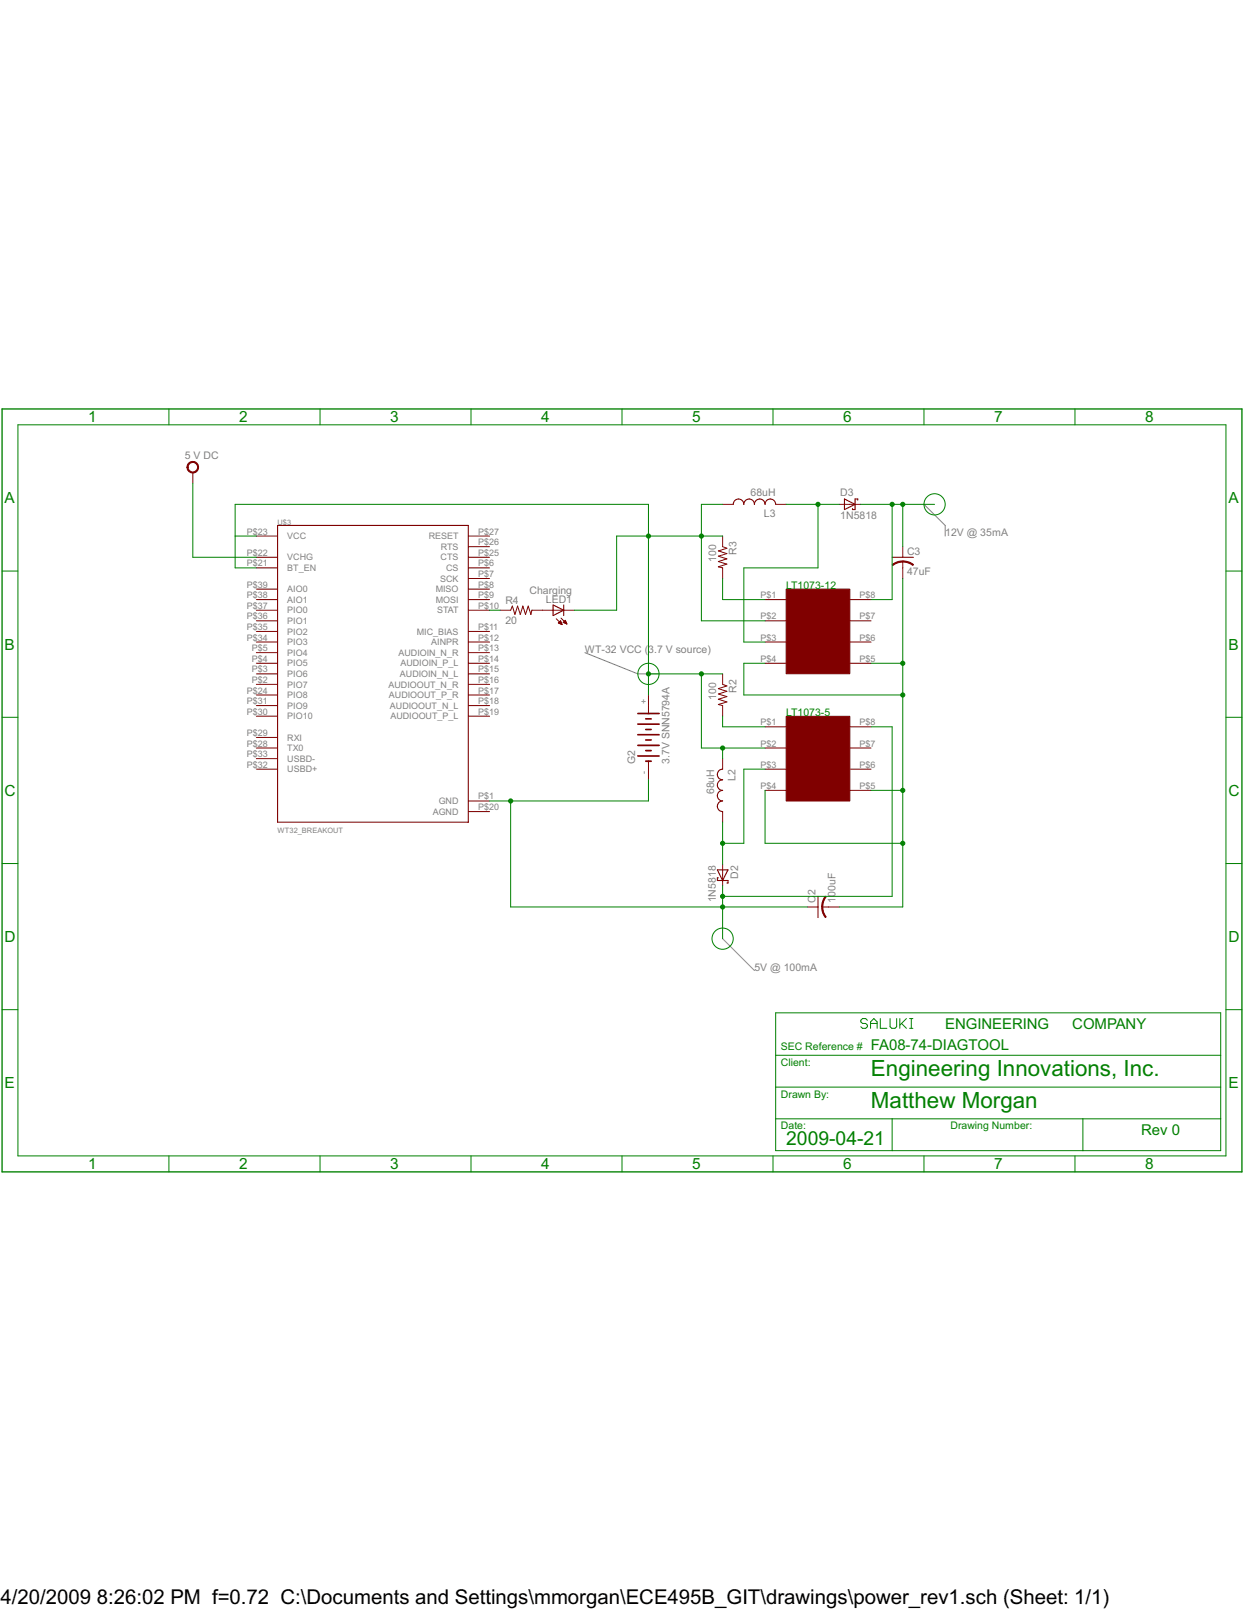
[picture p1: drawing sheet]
<svg xmlns="http://www.w3.org/2000/svg" width="216mm" height="279mm" viewBox="0 0 216 279" stroke-linecap="round" stroke-linejoin="round" font-family="sans-serif">
<g fill="#808080" stroke="#808080" stroke-width=".17">
<path d="M125.4 162.9l5.5 5.5z"/>
<path d="M110.7 116.9h3.7z"/>
<path d="M101.5 113.3l9.2 3.6z"/>
<path d="M164 91.2v1.8z"/>
<path d="M160.4 87.5l3.6 3.7z"/>
</g>
<g fill="#800000" stroke="#800000" stroke-width=".17">
<path d="M136.4 124.3h11.1v14.7h-11.1z"/>
<path d="M136.4 102.2h11.1v14.7h-11.1z"/>
</g>
<g fill="#800000" stroke="#800000" stroke-width=".17">
<path d="M132.8 126.1h3.7z"/>
<path d="M132.8 129.8h3.7z"/>
<path d="M132.8 133.5h3.7z"/>
<path d="M132.8 137.2h3.7z"/>
<path d="M147.5 126.1h3.7z"/>
<path d="M147.5 129.8h3.7z"/>
<path d="M147.5 133.5h3.7z"/>
<path d="M147.5 137.2h3.7z"/>
<path d="M112.5 132.1v1.4z"/>
<path d="M112.5 122.4v1.4z"/>
<path d="M112.5 120.6v1.8z"/>
<path d="M112.5 133.5v1.8z"/>
<path d="M125.4 131.7v1.8z"/>
<path d="M125.4 140.8v1.9z"/>
<path d="M125.4 150v1.9z"/>
<path d="M125.4 151.9v1.8z"/>
<path d="M142.7 157.4h1.1z"/>
<path d="M140.1 157.4h1.9z"/>
<path d="M143.8 157.4h1.8z"/>
<path d="M125.4 122.4v1.9z"/>
<path d="M125.4 116.9v1.9z"/>
<path d="M125.4 118.8l.8 .2z"/>
<path d="M124.7 119.5l1.5-.5z"/>
<path d="M124.7 119.5l1.5 .5z"/>
<path d="M124.7 120.4l1.5-.4z"/>
<path d="M124.7 120.4l1.5 .5z"/>
<path d="M124.7 121.3l1.5-.4z"/>
<path d="M124.7 121.3l1.5 .5z"/>
<path d="M124.7 122.3l1.5-.5z"/>
<path d="M124.7 122.3l.7 .1z"/>
<path d="M44.5 93h3.7z"/>
<path d="M44.5 96.7h3.7z"/>
<path d="M44.5 102.2h3.7z"/>
<path d="M44.5 104.1h3.7z"/>
<path d="M44.5 98.6h3.7z"/>
<path d="M44.5 105.9h3.7z"/>
<path d="M44.5 107.7h3.7z"/>
<path d="M44.5 109.6h3.7z"/>
<path d="M44.5 111.4h3.7z"/>
<path d="M44.5 113.3h3.7z"/>
<path d="M44.5 115.1h3.7z"/>
<path d="M44.5 116.9h3.7z"/>
<path d="M44.5 118.8h3.7z"/>
<path d="M44.5 120.6h3.7z"/>
<path d="M44.5 122.4h3.7z"/>
<path d="M44.5 124.3h3.7z"/>
<path d="M44.5 131.7h3.7z"/>
<path d="M44.5 133.5h3.7z"/>
<path d="M44.5 128h3.7z"/>
<path d="M44.5 129.8h3.7z"/>
<path d="M81.3 93h3.7z"/>
<path d="M81.3 94.9h3.7z"/>
<path d="M81.3 96.7h3.7z"/>
<path d="M81.3 98.6h3.7z"/>
<path d="M81.3 102.2h3.7z"/>
<path d="M81.3 100.4h3.7z"/>
<path d="M81.3 104.1h3.7z"/>
<path d="M81.3 105.9h3.7z"/>
<path d="M81.3 109.6h3.7z"/>
<path d="M81.3 111.4h3.7z"/>
<path d="M81.3 113.3h3.7z"/>
<path d="M81.3 115.1h3.7z"/>
<path d="M81.3 116.9h3.7z"/>
<path d="M81.3 118.8h3.7z"/>
<path d="M81.3 120.6h3.7z"/>
<path d="M81.3 122.4h3.7z"/>
<path d="M81.3 124.3h3.7z"/>
<path d="M81.3 139h3.7z"/>
<path d="M81.3 140.8h3.7z"/>
<path d="M33.5 82v1.8z"/>
<path d="M132.8 104.1h3.7z"/>
<path d="M132.8 107.7h3.7z"/>
<path d="M132.8 111.4h3.7z"/>
<path d="M132.8 115.1h3.7z"/>
<path d="M147.5 104.1h3.7z"/>
<path d="M147.5 107.7h3.7z"/>
<path d="M147.5 111.4h3.7z"/>
<path d="M147.5 115.1h3.7z"/>
<path d="M125.4 98.6v1.8z"/>
<path d="M125.4 93v1.9z"/>
<path d="M125.4 94.9l.8 .2z"/>
<path d="M124.7 95.6l1.5-.5z"/>
<path d="M124.7 95.6l1.5 .5z"/>
<path d="M124.7 96.5l1.5-.4z"/>
<path d="M124.7 96.5l1.5 .5z"/>
<path d="M124.7 97.5l1.5-.5z"/>
<path d="M124.7 97.5l1.5 .4z"/>
<path d="M124.7 98.4l1.5-.5z"/>
<path d="M124.7 98.4l.7 .2z"/>
<path d="M134.6 87.5h1.9z"/>
<path d="M125.4 87.5h1.9z"/>
<path d="M145.6 87.5h1.9z"/>
<path d="M147.5 87.5h1.8z"/>
<path d="M156.7 97.5v1.1z"/>
<path d="M156.7 94.9v1.8z"/>
<path d="M156.7 98.6v1.8z"/>
<path d="M97.8 105.9h1.9z"/>
<path d="M94.1 105.9h1.9z"/>
<path d="M96 105.9h1.8z"/>
<path d="M96.5 107.4l1.1 1z"/>
<path d="M97.4 107.3l1 1z"/>
<path d="M96.9 108.1l.7 .3z"/>
<path d="M97.3 107.7l-.4 .4z"/>
<path d="M97.3 107.7l.3 .7z"/>
<path d="M97.3 108.3h.2z"/>
<path d="M97.1 108.2h.4z"/>
<path d="M96.9 108.1h.5z"/>
<path d="M97 108h.4z"/>
<path d="M97.1 107.9h.3z"/>
<path d="M97.2 107.9h.1z"/>
<path d="M97.7 108l.7 .3z"/>
<path d="M97.7 108l.4-.3z"/>
<path d="M98.1 107.7l.3 .6z"/>
<path d="M98.1 108.2h.2z"/>
<path d="M97.9 108.1h.4z"/>
<path d="M97.7 108h.6z"/>
<path d="M97.8 107.9h.4z"/>
<path d="M97.9 107.9h.3z"/>
<path d="M98 107.8h.2z"/>
<path d="M92.3 105.9h1.8z"/>
<path d="M86.8 105.9h1.8z"/>
<path d="M88.9 105.2l-.3 .7z"/>
<path d="M88.9 105.2l.5 1.4z"/>
<path d="M89.8 105.2l-.4 1.4z"/>
<path d="M89.8 105.2l.5 1.4z"/>
<path d="M90.7 105.2l-.4 1.4z"/>
<path d="M90.7 105.2l.5 1.4z"/>
<path d="M91.7 105.2l-.5 1.4z"/>
<path d="M91.7 105.2l.4 1.4z"/>
<path d="M92.3 105.9l-.2 .7z"/>
<path d="M143.2 155.5l.2 .1a2.81 2.81 0 0 0-.6 1.8h-.2l.1-.7z" fill-rule="evenodd"/>
<path d="M142.6 157.4h.2a2.69 2.69 0 0 0 .6 1.7l-.2 .1a2.83 2.83 0 0 1-.6-1.8z" fill-rule="evenodd"/>
<path d="M32.8 80.3a1.01 1.01 0 0 1 1.6 .3 1.01 1.01 0 0 1-.7 1.5 1.01 1.01 0 0 1-1.3-1h.2a.83 .83 0 0 1 1.2-.8 .83 .83 0 0 1 .2 1.4 .83 .83 0 0 1-1.3-.4l-.1-.2h-.2l.1-.3z" fill-rule="evenodd"/>
<path d="M156.7 97.3h.2a2.67 2.67 0 0 1 1.6 .7l-.1 .1a3 3 0 0 0-1.7-.6z" fill-rule="evenodd"/>
<path d="M154.8 98l.2-.2a2.78 2.78 0 0 1 1.7-.5v.2a2.69 2.69 0 0 0-1.7 .6z" fill-rule="evenodd"/>
</g>
<g fill="#800000" stroke="#800000" stroke-width=".3">
<path d="M112.1 132.1h.4z"/>
<path d="M112.5 132.1h.5z"/>
<path d="M110.7 131.2h3.7z"/>
<path d="M112.1 130.3h.9z"/>
<path d="M110.7 123.8h1.8z"/>
<path d="M112.5 123.8h1.9z"/>
<path d="M110.7 129.3h3.7z"/>
<path d="M112.1 128.4h.9z"/>
<path d="M110.7 127.5h3.7z"/>
<path d="M112.1 126.6h.9z"/>
<path d="M112.1 124.8h.9z"/>
<path d="M110.7 125.7h3.7z"/>
</g>
<path d="M127.3 87.5a.92 .92 0 0 1 .9-.9 .92 .92 0 0 1 .9 .9 .92 .92 0 0 1 .9-.9 .92 .92 0 0 1 .9 .9 .92 .92 0 0 1 1-.9 .92 .92 0 0 1 .9 .9 .92 .92 0 0 1 .9-.9 .92 .92 0 0 1 .9 .9M125.4 133.5a.92 .92 0 0 0-.9 .9 .92 .92 0 0 0 .9 .9 .92 .92 0 0 0-.9 .9 .92 .92 0 0 0 .9 1 .92 .92 0 0 0-.9 .9 .92 .92 0 0 0 .9 .9 .92 .92 0 0 0-.9 .9 .92 .92 0 0 0 .9 .9" fill="none" stroke="#800000" stroke-width=".19"/>
<g fill="#800000" stroke="#800000" stroke-width=".19">
<path d="M124.5 151l.9 1.8z"/>
<path d="M126.3 151l-.9 1.8z"/>
<path d="M126.3 152.8v.4z"/>
<path d="M125.4 152.8h.9z"/>
<path d="M124.5 151h1.8z"/>
<path d="M124.5 152.8h.9z"/>
<path d="M126.2 153.2h.1z"/>
<path d="M124.5 152.3v.5z"/>
<path d="M124.5 152.3h.2z"/>
<path d="M142 155.6v3.6z"/>
<path d="M48.2 91.2h33.1z"/>
<path d="M81.3 91.2v51.5z"/>
<path d="M48.2 142.7h33.1z"/>
<path d="M48.2 91.2v51.5z"/>
<path d="M146.6 88.4l1.8-.9z"/>
<path d="M146.6 86.6l1.8 .9z"/>
<path d="M148.4 86.6h.5z"/>
<path d="M148.4 86.6v.9z"/>
<path d="M146.6 86.6v1.8z"/>
<path d="M148.4 87.5v.9z"/>
<path d="M148.9 86.6v.2z"/>
<path d="M148 88.4h.4z"/>
<path d="M148 88.2v.2z"/>
<path d="M154.8 96.7h3.7z"/>
<path d="M96 105l1.8 .9z"/>
<path d="M96 106.8l1.8-.9z"/>
<path d="M97.8 105v.9z"/>
<path d="M97.8 105.9v.9z"/>
<path d="M96 105v.9z"/>
<path d="M96 105.9v.9z"/>
</g>
<g fill="#008000" stroke="#008000" stroke-width=".17">
<path d="M150.2 176.8l.3 .3z"/>
<path d="M149.7 176.8h.5z"/>
<path d="M149.7 176.8l-.3 .3z"/>
<path d="M149.4 177.1v.2z"/>
<path d="M149.4 177.3l.3 .3z"/>
<path d="M149.7 177.6h.5z"/>
<path d="M150.2 177.6l.3 .3z"/>
<path d="M150.5 177.9v.3z"/>
<path d="M150.2 178.5l.3-.3z"/>
<path d="M149.7 178.5h.5z"/>
<path d="M149.4 178.2l.3 .3z"/>
<path d="M151.1 177.3v1.2z"/>
<path d="M151.1 177.3l.6-.5z"/>
<path d="M151.7 176.8l.5 .5z"/>
<path d="M152.2 177.3v1.2z"/>
<path d="M151.1 177.6h1.1z"/>
<path d="M152.8 176.8v1.7z"/>
<path d="M152.8 178.5h1.1z"/>
<path d="M154.5 176.8v1.4z"/>
<path d="M154.5 178.2l.3 .3z"/>
<path d="M154.8 178.5h.5z"/>
<path d="M155.3 178.5l.3-.3z"/>
<path d="M155.6 176.8v1.4z"/>
<path d="M156.2 176.8v1.7z"/>
<path d="M156.2 177.9l1.1-1.1z"/>
<path d="M156.5 177.6l.8 .9z"/>
<path d="M157.9 178.5h.5z"/>
<path d="M158.2 176.8v1.7z"/>
<path d="M157.9 176.8h.5z"/>
<path d="M3.1 73.7v126.9z"/>
<path d="M.4 99.1h2.7z"/>
<path d="M.4 124.5h2.7z"/>
<path d="M.4 149.9h2.7z"/>
<path d="M.4 175.2h2.7z"/>
<path d="M3.1 200.6h209.7z"/>
<path d="M29.3 200.6v2.8z"/>
<path d="M55.5 200.6v2.8z"/>
<path d="M81.7 200.6v2.8z"/>
<path d="M107.9 200.6v2.8z"/>
<path d="M134.2 200.6v2.8z"/>
<path d="M160.4 200.6v2.8z"/>
<path d="M186.6 200.6v2.8z"/>
<path d="M212.8 73.7v126.9z"/>
<path d="M212.8 99.1h2.7z"/>
<path d="M212.8 124.5h2.7z"/>
<path d="M212.8 149.9h2.7z"/>
<path d="M212.8 175.2h2.7z"/>
<path d="M3.1 73.7h209.7z"/>
<path d="M29.3 71v2.7z"/>
<path d="M55.5 71v2.7z"/>
<path d="M81.7 71v2.7z"/>
<path d="M107.9 71v2.7z"/>
<path d="M134.2 71v2.7z"/>
<path d="M160.4 71v2.7z"/>
<path d="M186.6 71v2.7z"/>
<path d="M211.9 183.1v5.6z"/>
<path d="M211.9 194.2v5.5z"/>
<path d="M187.9 199.7h24z"/>
<path d="M154.8 199.7h33.1z"/>
<path d="M134.6 199.7h20.2z"/>
<path d="M134.6 194.2v5.5z"/>
<path d="M134.6 188.7v5.5z"/>
<path d="M134.6 175.8v7.3z"/>
<path d="M134.6 175.8h77.3z"/>
<path d="M211.9 175.8v7.3z"/>
<path d="M134.6 183.1h77.3z"/>
<path d="M134.6 183.1v5.6z"/>
<path d="M134.6 188.7h77.3z"/>
<path d="M211.9 188.7v5.5z"/>
<path d="M187.9 194.2h24z"/>
<path d="M154.8 194.2h33.1z"/>
<path d="M134.6 194.2h20.2z"/>
<path d="M154.8 194.2v5.5z"/>
<path d="M187.9 194.2v5.5z"/>
<path d="M125.4 157.4h14.7z"/>
<path d="M125.4 153.7v1.9z"/>
<path d="M125.4 155.6v1.8z"/>
<path d="M125.4 157.4v5.5z"/>
<path d="M125.4 155.6h29.4z"/>
<path d="M154.8 126.1v29.5z"/>
<path d="M151.2 126.1h3.6z"/>
<path d="M88.6 157.4h36.8z"/>
<path d="M88.6 139v18.4z"/>
<path d="M85 139h3.6z"/>
<path d="M112.5 135.3v3.7z"/>
<path d="M88.6 139h23.9z"/>
<path d="M129.1 133.5h3.7z"/>
<path d="M129.1 133.5v12.8z"/>
<path d="M125.4 146.3h3.7z"/>
<path d="M125.4 142.7v7.3z"/>
<path d="M112.5 116.9v3.7z"/>
<path d="M112.5 116.9h9.2z"/>
<path d="M121.7 116.9h3.7z"/>
<path d="M121.7 116.9v12.9z"/>
<path d="M125.4 129.8h7.4z"/>
<path d="M125.4 129.8v1.9z"/>
<path d="M121.7 129.8h3.7z"/>
<path d="M112.5 93v23.9z"/>
<path d="M112.5 87.5v5.5z"/>
<path d="M40.8 87.5h71.7z"/>
<path d="M40.8 87.5v5.5z"/>
<path d="M40.8 93h3.7z"/>
<path d="M40.8 93v5.6z"/>
<path d="M40.8 98.6h3.7z"/>
<path d="M112.5 93h9.2z"/>
<path d="M121.7 93h3.7z"/>
<path d="M121.7 107.7h11.1z"/>
<path d="M121.7 93v14.7z"/>
<path d="M121.7 87.5v5.5z"/>
<path d="M121.7 87.5h3.7z"/>
<path d="M99.7 105.9h7.3z"/>
<path d="M107 93v12.9z"/>
<path d="M107 93h5.5z"/>
<path d="M125.4 124.3v1.8z"/>
<path d="M125.4 126.1h7.4z"/>
<path d="M33.5 96.7h11z"/>
<path d="M33.5 83.8v12.9z"/>
<path d="M151.2 137.2h5.5z"/>
<path d="M145.6 157.4h11.1z"/>
<path d="M156.7 146.3v11.1z"/>
<path d="M156.7 137.2v9.1z"/>
<path d="M132.8 146.3h23.9z"/>
<path d="M132.8 137.2v9.1z"/>
<path d="M156.7 120.6v16.6z"/>
<path d="M156.7 115.1v5.5z"/>
<path d="M151.2 115.1h5.5z"/>
<path d="M129.1 115.1h3.7z"/>
<path d="M129.1 115.1v5.5z"/>
<path d="M129.1 120.6h27.6z"/>
<path d="M156.7 100.4v14.7z"/>
<path d="M125.4 104.1h7.4z"/>
<path d="M125.4 100.4v3.7z"/>
<path d="M136.5 87.5h5.5z"/>
<path d="M142 87.5v11.1z"/>
<path d="M129.1 98.6h12.9z"/>
<path d="M129.1 98.6v12.8z"/>
<path d="M129.1 111.4h3.7z"/>
<path d="M142 87.5h3.6z"/>
<path d="M149.3 87.5h5.5z"/>
<path d="M154.8 87.5h1.9z"/>
<path d="M151.2 104.1h3.6z"/>
<path d="M154.8 87.5v16.6z"/>
<path d="M156.7 87.5v7.4z"/>
<path d="M156.7 87.5h5.5z"/>
<path d="M85 105.9h1.8z"/>
<circle cx="125.4" cy="157.4" r=".36"/>
<circle cx="125.4" cy="155.6" r=".36"/>
<circle cx="88.6" cy="139" r=".36"/>
<circle cx="125.4" cy="146.3" r=".36"/>
<circle cx="112.5" cy="116.9" r=".36"/>
<circle cx="121.7" cy="116.9" r=".36"/>
<circle cx="125.4" cy="129.8" r=".36"/>
<circle cx="121.7" cy="93" r=".36"/>
<circle cx="112.5" cy="93" r=".36"/>
<circle cx="156.7" cy="146.3" r=".36"/>
<circle cx="156.7" cy="115.1" r=".36"/>
<circle cx="156.7" cy="120.6" r=".36"/>
<circle cx="156.7" cy="137.2" r=".36"/>
<circle cx="142" cy="87.5" r=".36"/>
<circle cx="154.8" cy="87.5" r=".36"/>
<circle cx="156.7" cy="87.5" r=".36"/>
</g>
<g fill="none" stroke="#008000" stroke-width=".17">
<circle cx="162.2" cy="87.5" r="1.84"/>
<circle cx="112.5" cy="116.9" r="1.84"/>
<circle cx="125.4" cy="162.9" r="1.84"/>
</g>
<g fill="#008000" stroke="#008000" stroke-width=".23">
<path d="M.4 71v132.4z"/>
<path d="M.4 203.4h215.1z"/>
<path d="M215.5 71v132.4z"/>
<path d="M.4 71h215.1z"/>
</g>
<g font-size="4.3" fill="#008000">
<text x="151.2" y="186.8">Engineering Innovations, Inc.</text>
<text x="151.2" y="192.3">Matthew Morgan</text>
</g>
<g font-size="4">
<text x=".1" y="278.3">4/20/2009</text>
<text x="16.8" y="278.3">8:26:02 PM f=0.72 C:\Documents and Settings\mmorgan\ECE495B_GIT\drawings\power_rev1.sch (Sheet: 1/1)</text>
</g>
<text font-size="3.7" fill="#008000" x="136.5" y="198.8">2009-04-21</text>
<g font-size="3" fill="#008000">
<text x="15.3" y="73.3">1</text>
<text x="41.5" y="73.3">2</text>
<text x="67.7" y="73.3">3</text>
<text x="93.9" y="73.3">4</text>
<text x="120.1" y="73.3">5</text>
<text x="146.3" y="73.3">6</text>
<text x="172.5" y="73.3">7</text>
<text x="198.7" y="73.3">8</text>
<text x=".8" y="87.4">A</text>
<text x="213.2" y="87.4">A</text>
<text x=".8" y="112.7">B</text>
<text x="213.2" y="112.7">B</text>
<text x=".8" y="138.1">C</text>
<text x="213.2" y="138.1">C</text>
<text x=".8" y="163.5">D</text>
<text x="213.2" y="163.5">D</text>
<text x=".8" y="188.9">E</text>
<text x="213.2" y="188.9">E</text>
<text x="15.3" y="202.9">1</text>
<text x="41.5" y="202.9">2</text>
<text x="67.7" y="202.9">3</text>
<text x="93.9" y="202.9">4</text>
<text x="120.1" y="202.9">5</text>
<text x="146.3" y="202.9">6</text>
<text x="172.5" y="202.9">7</text>
<text x="198.7" y="202.9">8</text>
</g>
<g font-size="2.9" fill="#008000">
<text x="164" y="178.5">ENGINEERING</text>
<text x="186.1" y="178.5">COMPANY</text>
<text x="151.2" y="182.2">FA08-74-DIAGTOOL</text>
<text x="198.1" y="196.9">Rev 0</text>
</g>
<g font-size="2" fill="#808080">
<text x="32.1" y="79.7">5 V DC</text>
<text x="130.3" y="86">68uH</text>
<text x="132.6" y="89.7">L3</text>
<text x="145.8" y="90">1N5818</text>
<text x="145.8" y="86.1">D3</text>
<text x="164" y="93">12V @ 35mA</text>
<text x="124.3" y="97.5" transform="rotate(-90 124.3 97.5)">100</text>
<text x="127.8" y="96.3" transform="rotate(-90 127.8 96.3)">R3</text>
<text x="157.4" y="99.7">47uF</text>
<text x="157.4" y="96.2">C3</text>
<text x="87.7" y="104.8">R4</text>
<text x="91.9" y="103.1">Charging</text>
<text x="94.8" y="104.6">LED1</text>
<text x="87.7" y="108.3">20</text>
<text x="101.5" y="113.3">WT-32 VCC (3.7 V source)</text>
<text x="124.3" y="121.4" transform="rotate(-90 124.3 121.4)">100</text>
<text x="127.8" y="120.2" transform="rotate(-90 127.8 120.2)">R2</text>
<text x="110.2" y="132.6" transform="rotate(-90 110.2 132.6)">G2</text>
<text x="116.2" y="132.6" transform="rotate(-90 116.2 132.6)">3.7V SNN5794A</text>
<text x="123.9" y="137.8" transform="rotate(-90 123.9 137.8)">68uH</text>
<text x="127.6" y="135.5" transform="rotate(-90 127.6 135.5)">L2</text>
<text x="128.1" y="152.5" transform="rotate(-90 128.1 152.5)">D2</text>
<text x="141.5" y="155.3" transform="rotate(-90 141.5 155.3)">2</text>
<text x="124.2" y="156.6" transform="rotate(-90 124.2 156.6)">1N5818</text>
<text x="141.5" y="156.7" transform="rotate(-90 141.5 156.7)">C</text>
<text x="145" y="156.7" transform="rotate(-90 145 156.7)">100uF</text>
<text x="130.9" y="168.4">5V @ 100mA</text>
</g>
<g font-size="2" fill="#008000">
<text x="136.5" y="102.2">LT1073-12</text>
<text x="136.5" y="124.3">LT1073-5</text>
<text x="135.5" y="182.2">SEC Reference #</text>
<text x="135.5" y="185">Client:</text>
<text x="135.5" y="190.5">Drawn By:</text>
<text x="135.5" y="196">Date:</text>
<text x="165" y="196">Drawing Number:</text>
</g>
<g font-size="1.7" fill="#808080">
<text x="42.8" y="92.8">P$23</text>
<text x="49.9" y="93.6">VCC</text>
<text x="74.4" y="93.6">RESET</text>
<text x="76.5" y="95.4">RTS</text>
<text x="83" y="92.8">P$27</text>
<text x="83" y="94.6">P$26</text>
<text x="42.8" y="96.5">P$22</text>
<text x="42.8" y="102">P$39</text>
<text x="42.8" y="98.3">P$21</text>
<text x="49.9" y="97.3">VCHG</text>
<text x="49.9" y="99.1">BT_EN</text>
<text x="76.4" y="100.9">SCK</text>
<text x="76.5" y="97.3">CTS</text>
<text x="77.4" y="99.1">CS</text>
<text x="83" y="96.5">P$25</text>
<text x="83" y="98.3">P$6</text>
<text x="83" y="102">P$8</text>
<text x="83" y="100.1">P$7</text>
<text x="42.8" y="103.8">P$38</text>
<text x="42.8" y="105.6">P$37</text>
<text x="42.8" y="107.5">P$36</text>
<text x="49.9" y="102.8">AIO0</text>
<text x="49.9" y="104.6">AIO1</text>
<text x="49.9" y="106.5">PIO0</text>
<text x="75.6" y="102.8">MISO</text>
<text x="75.6" y="104.6">MOSI</text>
<text x="75.9" y="106.5">STAT</text>
<text x="83" y="103.8">P$9</text>
<text x="83" y="105.6">P$10</text>
<text x="132" y="103.8">P$1</text>
<text x="132" y="107.5">P$2</text>
<text x="149.2" y="103.8">P$8</text>
<text x="149.2" y="107.5">P$7</text>
<text x="42.8" y="109.3">P$35</text>
<text x="42.8" y="111.2">P$34</text>
<text x="43.7" y="113">P$5</text>
<text x="49.9" y="108.3">PIO1</text>
<text x="49.9" y="110.1">PIO2</text>
<text x="49.9" y="112">PIO3</text>
<text x="49.9" y="113.8">PIO4</text>
<text x="69.2" y="113.8">AUDIOIN_N_R</text>
<text x="72.3" y="110.1">MIC_BIAS</text>
<text x="74.8" y="112">AINPR</text>
<text x="83" y="109.3">P$11</text>
<text x="83" y="111.2">P$12</text>
<text x="83" y="113">P$13</text>
<text x="132" y="111.2">P$3</text>
<text x="149.2" y="111.2">P$6</text>
<text x="43.7" y="114.8">P$4</text>
<text x="43.7" y="116.7">P$3</text>
<text x="43.7" y="118.5">P$2</text>
<text x="49.9" y="115.6">PIO5</text>
<text x="49.9" y="117.5">PIO6</text>
<text x="49.9" y="119.3">PIO7</text>
<text x="67.4" y="119.3">AUDIOOUT_N_R</text>
<text x="69.4" y="117.5">AUDIOIN_N_L</text>
<text x="69.5" y="115.6">AUDIOIN_P_L</text>
<text x="83" y="114.8">P$14</text>
<text x="83" y="116.7">P$15</text>
<text x="83" y="118.5">P$16</text>
<text x="132" y="114.8">P$4</text>
<text x="149.2" y="114.8">P$5</text>
<text x="42.8" y="120.4">P$24</text>
<text x="42.8" y="122.2">P$31</text>
<text x="42.8" y="124">P$30</text>
<text x="49.9" y="121.2">PIO8</text>
<text x="49.9" y="123">PIO9</text>
<text x="49.9" y="124.8">PIO10</text>
<text x="67.5" y="121.2">AUDIOOUT_P_R</text>
<text x="67.7" y="123">AUDIOOUT_N_L</text>
<text x="67.8" y="124.8">AUDIOOUT_P_L</text>
<text x="83" y="120.4">P$17</text>
<text x="83" y="122.2">P$18</text>
<text x="83" y="124">P$19</text>
<text x="112.3" y="122.2" transform="rotate(-90 112.3 122.2)">+</text>
<text x="132" y="125.9">P$1</text>
<text x="149.2" y="125.9">P$8</text>
<text x="42.8" y="131.4">P$33</text>
<text x="42.8" y="127.7">P$29</text>
<text x="42.8" y="129.5">P$28</text>
<text x="49.9" y="128.5">RXI</text>
<text x="49.9" y="130.4">TX0</text>
<text x="132" y="129.5">P$2</text>
<text x="149.2" y="129.5">P$7</text>
<text x="42.8" y="133.2">P$32</text>
<text x="49.9" y="132.2">USBD-</text>
<text x="49.9" y="134">USBD+</text>
<text x="112.3" y="134.3" transform="rotate(-90 112.3 134.3)">-</text>
<text x="132" y="133.2">P$3</text>
<text x="132" y="136.9">P$4</text>
<text x="149.2" y="133.2">P$6</text>
<text x="149.2" y="136.9">P$5</text>
<text x="75.1" y="141.4">AGND</text>
<text x="76.1" y="139.6">GND</text>
<text x="83" y="138.7">P$1</text>
<text x="83" y="140.6">P$20</text>
</g>
<g font-size="1.4" fill="#808080">
<text x="48.2" y="91.2">U$3</text>
<text x="48.2" y="144.5">WT32_BREAKOUT</text>
</g>
</svg>
